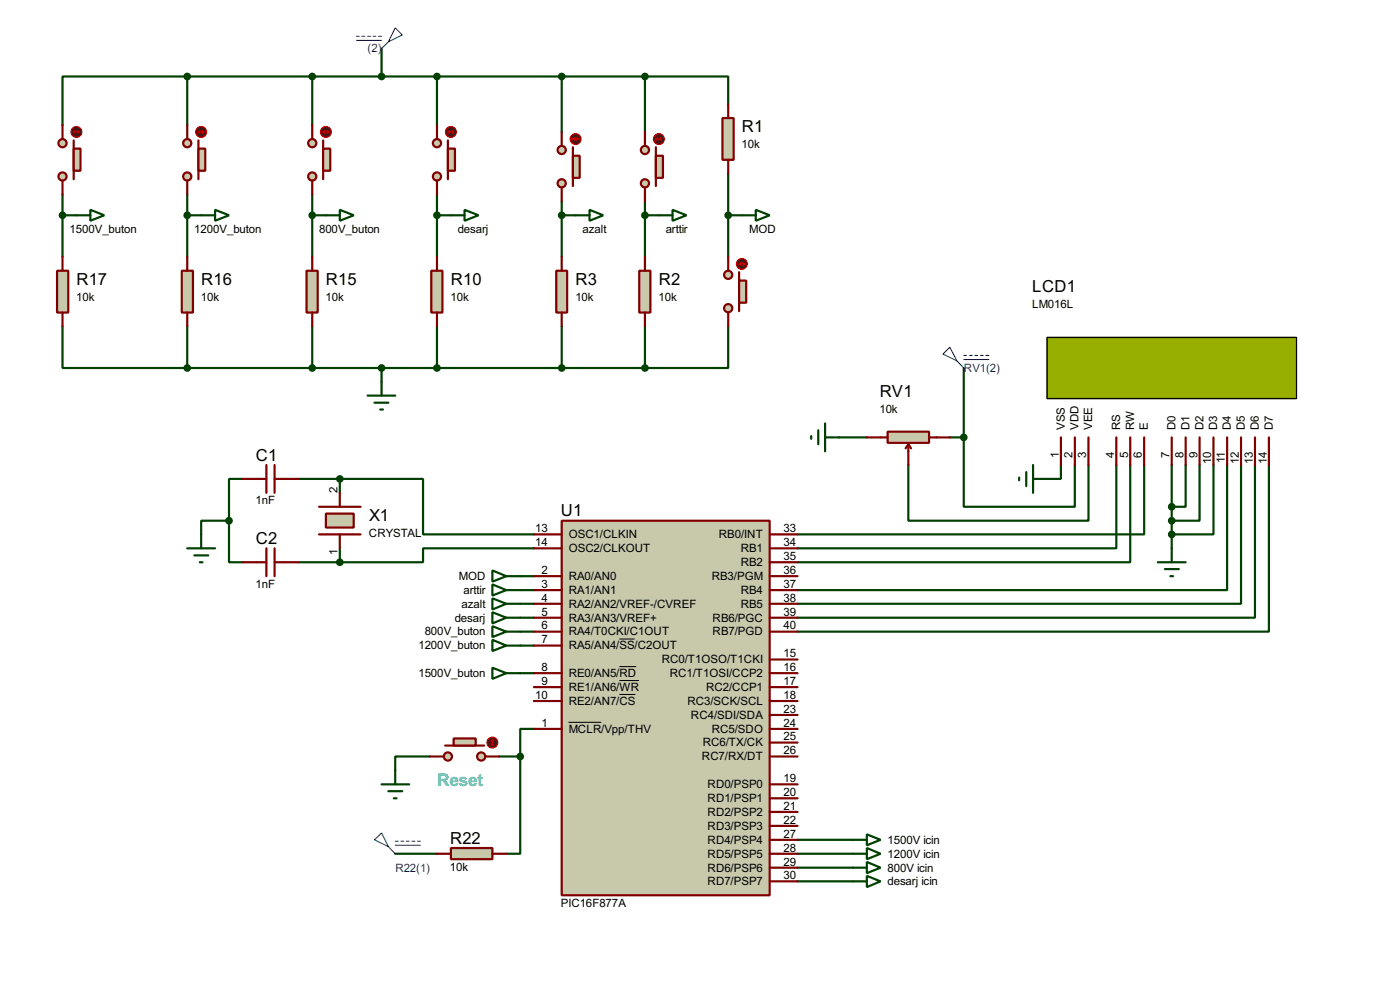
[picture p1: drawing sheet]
<svg xmlns="http://www.w3.org/2000/svg" width="256mm" height="180mm" viewBox="0 0 256 180" stroke-linecap="round" stroke-linejoin="round" font-family="sans-serif">
<g fill="none" stroke="#004000" stroke-width=".4">
<path d="M34.3 14h-22.8v8.9M34.3 14h83.9M34.3 14v8.9M57.2 14v8.9M69.9 8.9v5.1M80.1 14v8.9M102.9 14v10.2M118.2 14h15.2v5.1M118.2 14v10.2M11.5 39.4h2.5M11.5 35.6v11.4M34.3 39.4h2.6"/>
<path d="M34.3 35.6v11.4M57.2 39.4h2.5M57.2 35.6v11.4M80.1 35.6v11.4M80.1 39.4h2.5M102.9 36.9v10.1M102.9 39.4h2.6M118.2 36.9v10.1M118.2 39.4h2.5M133.4 39.4h2.5M133.4 31.8v15.2M11.5 59.7v7.7h22.8"/>
<path d="M34.3 59.7v7.7M57.2 59.7v7.7M80.1 59.7v7.7M102.9 59.7v7.7M118.2 59.7v7.7M133.4 59.7v7.7h-15.2M34.3 67.4h83.9M69.9 67.4v2.5M176.6 67.4v12.7M42 95.3v7.6h2.5M42 95.3h-5.1v2.5M44.5 87.7h-2.5v7.6"/>
<path d="M54.7 87.7h7.6M62.3 87.7h15.2v10.1h20.3M62.3 87.7v2.5M153.7 80.1h5.1M166.4 85.1v10.2h33v-10.2M174 80.1h2.6M176.6 80.1v12.7h20.3v-7.7M194.4 85.1v2.6h-2.6M204.5 85.1v15.3h-58.4M207.1 85.1v17.8h-61M209.6 85.1v12.7h-63.5M214.7 85.1v15.3"/>
<path d="M217.2 85.1v7.7h-2.5M219.8 85.1v10.2h-5.1M222.3 85.1v12.7h-7.6M224.8 85.1v22.9h-78.7M227.4 85.1v25.4h-81.3M229.9 85.1v28h-83.8M232.5 85.1v30.5h-86.4M54.7 102.9h7.6M62.3 100.4v2.5M95.3 113.1h2.5M95.3 115.6h2.5M95.3 118.2h2.5"/>
<path d="M95.3 105.5h2.5M95.3 108h2.5M95.3 110.5h2.5M97.8 100.4h-20.3v2.5h-15.2M78.8 138.5h-6.4v2.5M91.5 138.5h3.8M95.3 138.5v17.8h-2.5M95.3 123.2h2.5M97.8 133.4h-2.5v5.1M72.4 156.3h7.7M146.1 156.3h10.2M146.1 158.8h10.2"/>
<path d="M146.1 153.7h10.2M146.1 161.3h10.2"/>
</g>
<path d="M102.9 95.3h38.1v68.6h-38.1z" fill="#c8c8aa" stroke="#800000" stroke-width=".4"/>
<g fill="none" stroke="#800000" stroke-width=".4">
<path d="M97.8 97.8h5.1M141 97.8h5.1M97.8 105.5h5.1M97.8 108h5.1M97.8 110.5h5.1M97.8 115.6h5.1M97.8 118.2h5.1M97.8 100.4h5.1M97.8 113.1h5.1M141 105.5h5.1M141 108h5.1M141 110.5h5.1"/>
<path d="M141 115.6h5.1M141 100.4h5.1M141 113.1h5.1M141 102.9h5.1M97.8 123.2h5.1M97.8 125.8h5.1M97.8 128.3h5.1M97.8 133.4h5.1M141 123.2h5.1M141 125.8h5.1M141 128.3h5.1M141 138.5h5.1"/>
<path d="M141 135.9h5.1M141 133.4h5.1M141 130.9h5.1M141 120.7h5.1M141 143.6h5.1M141 146.1h5.1M141 158.8h5.1M141 156.3h5.1M141 153.7h5.1M141 151.2h5.1M141 148.6h5.1M141 161.3h5.1"/>
</g>
<path d="M113.5 117h2.8M104.2 132.2h6M113.5 122h3.1M113.5 124.6h3.6M113.5 127.1h2.9" fill="none" stroke="#000" stroke-width=".18"/>
<path d="M191.8 61.8h45.7v11.2h-45.7z" fill="#96af00" stroke="#000" stroke-width=".25"/>
<g fill="none" stroke="#800000" stroke-width=".4">
<path d="M194.4 80.1v5M196.9 80.1v5M199.4 80.1v5M204.5 80.1v5M207.1 80.1v5M209.6 80.1v5M214.7 80.1v5M217.2 80.1v5M219.8 80.1v5M222.3 80.1v5M224.8 80.1v5M227.4 80.1v5"/>
<path d="M229.9 80.1v5M232.5 80.1v5"/>
</g>
<path d="M212.1 102.9h5.1M213.4 104.2h2.6M214.4 105.5h.5M214.7 100.4v2.5" fill="none" stroke="#004000" stroke-width=".4"/>
<g fill="#004000" stroke="#004000" stroke-width=".4">
<circle cx="214.6" cy="92.8" r=".5"/>
<circle cx="214.6" cy="95.3" r=".5"/>
<circle cx="214.6" cy="97.8" r=".5"/>
</g>
<g fill="#c8c8aa" stroke="#800000" stroke-width=".4">
<circle cx="118.1" cy="27.5" r=".75"/>
<circle cx="118.1" cy="33.6" r=".75"/>
</g>
<path d="M120.2 27v7.1" fill="none" stroke="#800000" stroke-width=".4"/>
<path d="M120.2 28.5h1.3v4.1h-1.3z" fill="#c8c8aa" stroke="#800000" stroke-width=".4"/>
<path d="M118.2 24.2v2.5M118.2 34.3v2.6" fill="none" stroke="#800000" stroke-width=".4"/>
<circle cx="120.7" cy="25.5" r="1" fill="#400000" stroke="#f00" stroke-width=".2"/>
<path d="M120.2 25.5h1M120.2 25.5l.3 .2M120.5 25.2l-.3 .3M121 25.2l.2 .3M121.2 25.5l-.2 .2" fill="none" stroke="#f00" stroke-width=".2"/>
<g fill="#c8c8aa" stroke="#800000" stroke-width=".4">
<circle cx="102.9" cy="27.5" r=".75"/>
<circle cx="102.9" cy="33.6" r=".75"/>
</g>
<path d="M105 27v7.1" fill="none" stroke="#800000" stroke-width=".4"/>
<path d="M105 28.5h1.2v4.1h-1.2z" fill="#c8c8aa" stroke="#800000" stroke-width=".4"/>
<path d="M102.9 24.2v2.5M102.9 34.3v2.6" fill="none" stroke="#800000" stroke-width=".4"/>
<circle cx="105.4" cy="25.5" r="1" fill="#400000" stroke="#f00" stroke-width=".2"/>
<path d="M105 25.5h1M105 25.5l.2 .2M105.2 25.2l-.2 .3M105.7 25.2l.3 .3M106 25.5l-.3 .2" fill="none" stroke="#f00" stroke-width=".2"/>
<g fill="#c8c8aa" stroke="#800000" stroke-width=".4">
<circle cx="133.4" cy="50.3" r=".75"/>
<circle cx="133.4" cy="56.4" r=".75"/>
</g>
<path d="M135.4 49.8v7.2" fill="none" stroke="#800000" stroke-width=".4"/>
<path d="M135.4 51.4h1.3v4h-1.3z" fill="#c8c8aa" stroke="#800000" stroke-width=".4"/>
<path d="M133.4 47v2.6M133.4 57.2v2.5" fill="none" stroke="#800000" stroke-width=".4"/>
<circle cx="135.9" cy="48.3" r="1" fill="#400000" stroke="#f00" stroke-width=".2"/>
<path d="M135.4 48.3h1.1M135.4 48.3l.3 .3M135.7 48.1l-.3 .2M136.2 48.1l.3 .2M136.5 48.3l-.3 .3" fill="none" stroke="#f00" stroke-width=".2"/>
<path d="M132.4 21.6h2v7.7h-2z" fill="#c8c8aa" stroke="#800000" stroke-width=".4"/>
<path d="M133.4 19.1v2.5M133.4 29.3v2.5" fill="none" stroke="#800000" stroke-width=".4"/>
<path d="M117.1 49.6h2.1v7.6h-2.1z" fill="#c8c8aa" stroke="#800000" stroke-width=".4"/>
<path d="M118.2 47v2.6M118.2 57.2v2.5" fill="none" stroke="#800000" stroke-width=".4"/>
<path d="M101.9 49.6h2v7.6h-2z" fill="#c8c8aa" stroke="#800000" stroke-width=".4"/>
<path d="M102.9 47v2.6M102.9 57.2v2.5" fill="none" stroke="#800000" stroke-width=".4"/>
<path d="M65.3 6.7h.5M65.3 7.4h4.6M66.3 6.7h.6M67.4 6.7h.5M68.4 6.7h.5M69.4 6.7h.5M71.2 7.7l-1.3 1.2M72.4 5.1l1.3 1.3-2.5 1.3z" fill="none" stroke="#0000c0" stroke-width=".2"/>
<circle cx="118.1" cy="67.4" r=".5" fill="#004000" stroke="#004000" stroke-width=".4"/>
<path d="M156.3 156.3h2.5M156.3 158.8h2.5M158.8 155.2l2.5 1.1-2.5 1zM158.8 157.8l2.5 1-2.5 1zM156.3 161.3h2.5M158.8 160.3l2.5 1-2.5 1.1z" fill="none" stroke="#004000" stroke-width=".4"/>
<path d="M162.6 79h7.6v2.1h-7.6z" fill="#c8c8aa" stroke="#800000" stroke-width=".4"/>
<path d="M158.8 80.1h3.8M166.4 81.3l-.5 .8M166.4 81.3l.5 .8M166.4 81.3v3.8M170.2 80.1h3.8" fill="none" stroke="#800000" stroke-width=".4"/>
<path d="M148.6 79.8v.5M149.9 78.8v2.5M151.2 77.5v5.1M151.2 80.1h2.5M186.7 87.4v.5M188 86.4v2.6M189.3 87.7h2.5M189.3 85.1v5.1" fill="none" stroke="#004000" stroke-width=".4"/>
<path d="M79 49.6h2.1v7.6h-2.1z" fill="#c8c8aa" stroke="#800000" stroke-width=".4"/>
<path d="M80.1 47v2.6M80.1 57.2v2.5" fill="none" stroke="#800000" stroke-width=".4"/>
<g fill="#c8c8aa" stroke="#800000" stroke-width=".4">
<circle cx="80" cy="26.2" r=".75"/>
<circle cx="80" cy="32.3" r=".75"/>
</g>
<path d="M82.1 25.7v7.1" fill="none" stroke="#800000" stroke-width=".4"/>
<path d="M82.1 27.2h1.3v4.1h-1.3z" fill="#c8c8aa" stroke="#800000" stroke-width=".4"/>
<path d="M80.1 22.9v2.6M80.1 33.1v2.5" fill="none" stroke="#800000" stroke-width=".4"/>
<circle cx="82.6" cy="24.2" r="1" fill="#400000" stroke="#f00" stroke-width=".2"/>
<path d="M82.1 24.2h1M82.1 24.2l.3 .2M82.4 23.9l-.3 .3M82.9 23.9l.2 .3M83.1 24.2l-.2 .2" fill="none" stroke="#f00" stroke-width=".2"/>
<g fill="#004000" stroke="#004000" stroke-width=".4">
<circle cx="102.9" cy="14" r=".5"/>
<circle cx="102.9" cy="67.4" r=".5"/>
<circle cx="80" cy="39.4" r=".5"/>
<circle cx="118.1" cy="14" r=".5"/>
</g>
<path d="M82.6 39.4h2.5M85.1 38.4l2.6 1-2.6 1zM67.4 72.4h5M68.6 73.7h2.6M69.7 75h.5M69.9 69.9v2.5M90.2 112.1l2.6 1-2.6 1zM92.8 113.1h2.5M156.3 153.7h2.5M158.8 152.7l2.5 1-2.5 1z" fill="none" stroke="#004000" stroke-width=".4"/>
<path d="M56.2 49.6h2v7.6h-2z" fill="#c8c8aa" stroke="#800000" stroke-width=".4"/>
<path d="M57.2 47v2.6M57.2 57.2v2.5" fill="none" stroke="#800000" stroke-width=".4"/>
<g fill="#c8c8aa" stroke="#800000" stroke-width=".4">
<circle cx="57.2" cy="26.2" r=".75"/>
<circle cx="57.2" cy="32.3" r=".75"/>
</g>
<path d="M59.2 25.7v7.1" fill="none" stroke="#800000" stroke-width=".4"/>
<path d="M59.2 27.2h1.3v4.1h-1.3z" fill="#c8c8aa" stroke="#800000" stroke-width=".4"/>
<path d="M57.2 22.9v2.6M57.2 33.1v2.5" fill="none" stroke="#800000" stroke-width=".4"/>
<circle cx="59.7" cy="24.2" r="1" fill="#400000" stroke="#f00" stroke-width=".2"/>
<path d="M59.2 24.2h1.1M59.2 24.2l.3 .2M59.5 23.9l-.3 .3M60 23.9l.3 .3M60.3 24.2l-.3 .2" fill="none" stroke="#f00" stroke-width=".2"/>
<path d="M59.7 39.4h2.6M62.3 38.4l2.5 1-2.5 1z" fill="none" stroke="#004000" stroke-width=".4"/>
<g fill="#004000" stroke="#004000" stroke-width=".4">
<circle cx="57.2" cy="39.4" r=".5"/>
<circle cx="80" cy="14" r=".5"/>
<circle cx="80" cy="67.4" r=".5"/>
</g>
<path d="M33.3 49.6h2.1v7.6h-2.1z" fill="#c8c8aa" stroke="#800000" stroke-width=".4"/>
<path d="M34.3 47v2.6M34.3 57.2v2.5" fill="none" stroke="#800000" stroke-width=".4"/>
<g fill="#c8c8aa" stroke="#800000" stroke-width=".4">
<circle cx="34.3" cy="26.2" r=".75"/>
<circle cx="34.3" cy="32.3" r=".75"/>
</g>
<path d="M36.4 25.7v7.1" fill="none" stroke="#800000" stroke-width=".4"/>
<path d="M36.4 27.2h1.2v4.1h-1.2z" fill="#c8c8aa" stroke="#800000" stroke-width=".4"/>
<path d="M34.3 22.9v2.6M34.3 33.1v2.5" fill="none" stroke="#800000" stroke-width=".4"/>
<circle cx="36.8" cy="24.2" r="1" fill="#400000" stroke="#f00" stroke-width=".2"/>
<path d="M36.4 24.2h1M36.4 24.2l.2 .2M36.6 23.9l-.2 .3M37.1 23.9l.3 .3M37.4 24.2l-.3 .2" fill="none" stroke="#f00" stroke-width=".2"/>
<path d="M36.9 39.4h2.5M39.4 38.4l2.6 1-2.6 1z" fill="none" stroke="#004000" stroke-width=".4"/>
<circle cx="34.3" cy="39.4" r=".5" fill="#004000" stroke="#004000" stroke-width=".4"/>
<path d="M10.5 49.6h2v7.6h-2z" fill="#c8c8aa" stroke="#800000" stroke-width=".4"/>
<path d="M11.5 47v2.6M11.5 57.2v2.5" fill="none" stroke="#800000" stroke-width=".4"/>
<g fill="#c8c8aa" stroke="#800000" stroke-width=".4">
<circle cx="11.4" cy="26.2" r=".75"/>
<circle cx="11.4" cy="32.3" r=".75"/>
</g>
<path d="M13.5 25.7v7.1" fill="none" stroke="#800000" stroke-width=".4"/>
<path d="M13.5 27.2h1.3v4.1h-1.3z" fill="#c8c8aa" stroke="#800000" stroke-width=".4"/>
<path d="M11.5 22.9v2.6M11.5 33.1v2.5" fill="none" stroke="#800000" stroke-width=".4"/>
<circle cx="14" cy="24.2" r="1" fill="#400000" stroke="#f00" stroke-width=".2"/>
<path d="M13.5 24.2h1M13.5 24.2l.3 .2M13.8 23.9l-.3 .3M14.3 23.9l.2 .3M14.5 24.2l-.2 .2" fill="none" stroke="#f00" stroke-width=".2"/>
<path d="M14 39.4h2.6M16.6 38.4l2.5 1-2.5 1zM90.2 114.6l2.6 1-2.6 1zM90.2 117.1l2.6 1.1-2.6 1zM92.8 115.6h2.5M92.8 118.2h2.5M90.2 122.2l2.6 1-2.6 1.1zM92.8 123.2h2.5" fill="none" stroke="#004000" stroke-width=".4"/>
<g fill="#004000" stroke="#004000" stroke-width=".4">
<circle cx="11.4" cy="39.4" r=".5"/>
<circle cx="34.3" cy="14" r=".5"/>
<circle cx="34.3" cy="67.4" r=".5"/>
<circle cx="57.2" cy="14" r=".5"/>
<circle cx="57.2" cy="67.4" r=".5"/>
<circle cx="176.5" cy="80.1" r=".5"/>
</g>
<path d="M172.8 64.8l1.2-1.2 1.3 2.5zM175.3 66.1l1.3 1.3M176.6 65.1h.5M176.6 65.8h4.6M177.6 65.1h.5M178.6 65.1h.5M179.6 65.1h.5M180.6 65.1h.6" fill="none" stroke="#0000c0" stroke-width=".2"/>
<path d="M82.6 155.2h7.6v2.1h-7.6z" fill="#c8c8aa" stroke="#800000" stroke-width=".4"/>
<path d="M80.1 156.3h2.5M90.2 156.3h2.6" fill="none" stroke="#800000" stroke-width=".4"/>
<g fill="#c8c8aa" stroke="#800000" stroke-width=".4">
<circle cx="88.1" cy="138.5" r=".75"/>
<circle cx="82" cy="138.5" r=".75"/>
</g>
<path d="M81.6 136.5h7.1" fill="none" stroke="#800000" stroke-width=".4"/>
<path d="M83.1 135.2h4.1v1.3h-4.1z" fill="#c8c8aa" stroke="#800000" stroke-width=".4"/>
<path d="M78.8 138.5h2.5M89 138.5h2.5" fill="none" stroke="#800000" stroke-width=".4"/>
<circle cx="90.2" cy="135.9" r="1" fill="#400000" stroke="#f00" stroke-width=".2"/>
<path d="M90 136.2l.2 .3M90.2 135.4v1.1M90.2 135.4l-.2 .3M90.2 135.4l.3 .3M90.5 136.2l-.3 .3" fill="none" stroke="#f00" stroke-width=".2"/>
<path d="M68.6 153.7l1.3-1.2 1.3 2.5zM71.2 155l1.2 1.3M72.4 154h.6M72.4 154.7h4.6M73.5 154h.5M74.5 154h.5M75.5 154h.5M76.5 154h.5" fill="none" stroke="#0000c0" stroke-width=".2"/>
<g fill="none" stroke="#004000" stroke-width=".4">
<path d="M105.5 39.4h2.5M108 38.4l2.5 1-2.5 1zM120.7 39.4h2.5M123.2 38.4l2.6 1-2.6 1zM135.9 39.4h2.6M138.5 38.4l2.5 1-2.5 1zM90.2 104.4l2.6 1.1-2.6 1zM90.2 107l2.6 1-2.6 1zM90.2 109.5l2.6 1-2.6 1.1zM92.8 105.5h2.5M92.8 108h2.5M92.8 110.5h2.5"/>
<path d="M69.9 143.6h5.1M71.2 144.8h2.5M72.2 146.1h.5M72.4 141v2.6"/>
</g>
<g fill="#004000" stroke="#004000" stroke-width=".4">
<circle cx="95.3" cy="138.5" r=".5"/>
<circle cx="133.4" cy="39.4" r=".5"/>
<circle cx="118.1" cy="39.4" r=".5"/>
<circle cx="102.9" cy="39.4" r=".5"/>
</g>
<path d="M58.5 97.8h7.6M58.5 92.8h7.6" fill="none" stroke="#800000" stroke-width=".4"/>
<path d="M59.7 94h5.1v2.6h-5.1z" fill="#c8c8aa" stroke="#800000" stroke-width=".4"/>
<path d="M44.5 87.7h4.3M48.8 85.1v5.1M50.3 85.1v5.1M50.3 87.7h4.4M62.3 90.2v2.6M62.3 97.8v2.6M44.5 102.9h4.3M48.8 100.4v5.1M50.3 100.4v5.1M50.3 102.9h4.4" fill="none" stroke="#800000" stroke-width=".4"/>
<g fill="#004000" stroke="#004000" stroke-width=".4">
<circle cx="62.2" cy="87.7" r=".5"/>
<circle cx="62.2" cy="102.9" r=".5"/>
<circle cx="41.9" cy="95.3" r=".5"/>
<circle cx="69.9" cy="14" r=".5"/>
<circle cx="69.9" cy="67.4" r=".5"/>
</g>
<path d="M36.9 97.8v2.6M34.3 100.4h5.1M35.6 101.7h2.6M36.6 102.9h.5" fill="none" stroke="#004000" stroke-width=".4"/>
<text font-size="3.6" fill="#00c0c0" x="80.1" y="143.9">Reset</text>
<g font-size="3.4">
<text x="135.9" y="24.2">R1</text>
<text x="14" y="52.1">R17</text>
<text x="36.9" y="52.1">R16</text>
<text x="59.7" y="52.1">R15</text>
<text x="82.6" y="52.1">R10</text>
<text x="105.5" y="52.1">R3</text>
<text x="120.7" y="52.1">R2</text>
<text x="189.1" y="53.4">LCD1</text>
<text x="161.2" y="72.7">RV1</text>
<text x="46.9" y="84.3">C1</text>
<text x="67.6" y="95.3">X1</text>
<text x="102.8" y="94.5">U1</text>
<text x="46.9" y="99.6">C2</text>
<text x="82.5" y="154.4">R22</text>
</g>
<g font-size="2.4" fill="#0000c0">
<text x="67.4" y="9.6">(2)</text>
<text x="176.6" y="68.1">RV1(2)</text>
<text x="72.4" y="159.5">R22(1)</text>
</g>
<g font-size="2.4">
<text x="135.9" y="27.2">10k</text>
<text x="12.8" y="42.7">1500V_buton</text>
<text x="35.6" y="42.7">1200V_buton</text>
<text x="58.5" y="42.7">800V_buton</text>
<text x="83.9" y="42.7">desarj</text>
<text x="106.7" y="42.7">azalt</text>
<text x="122" y="42.7">arttir</text>
<text x="137.2" y="42.7">MOD</text>
<text x="14" y="55">10k</text>
<text x="36.8" y="55">10k</text>
<text x="59.7" y="55">10k</text>
<text x="82.6" y="55">10k</text>
<text x="105.4" y="55">10k</text>
<text x="120.7" y="55">10k</text>
<text x="189.1" y="56.4">LM016L</text>
<text x="161.1" y="75.7">10k</text>
<text x="194" y="83.8" transform="rotate(-90 194 83.8)">1</text>
<text x="195.1" y="78.7" transform="rotate(-90 195.1 78.7)">VSS</text>
<text x="196.5" y="83.8" transform="rotate(-90 196.5 83.8)">2</text>
<text x="197.6" y="78.7" transform="rotate(-90 197.6 78.7)">VDD</text>
<text x="199" y="83.7" transform="rotate(-90 199 83.7)">3</text>
<text x="200.1" y="78.7" transform="rotate(-90 200.1 78.7)">VEE</text>
<text x="204.1" y="83.8" transform="rotate(-90 204.1 83.8)">4</text>
<text x="205.2" y="78.7" transform="rotate(-90 205.2 78.7)">RS</text>
<text x="206.7" y="83.8" transform="rotate(-90 206.7 83.8)">5</text>
<text x="207.8" y="78.7" transform="rotate(-90 207.8 78.7)">RW</text>
<text x="209.2" y="83.8" transform="rotate(-90 209.2 83.8)">6</text>
<text x="210.3" y="78.7" transform="rotate(-90 210.3 78.7)">E</text>
<text x="214.3" y="83.7" transform="rotate(-90 214.3 83.7)">7</text>
<text x="215.4" y="78.7" transform="rotate(-90 215.4 78.7)">D0</text>
<text x="216.8" y="83.8" transform="rotate(-90 216.8 83.8)">8</text>
<text x="217.9" y="78.7" transform="rotate(-90 217.9 78.7)">D1</text>
<text x="219.4" y="83.8" transform="rotate(-90 219.4 83.8)">9</text>
<text x="220.5" y="78.7" transform="rotate(-90 220.5 78.7)">D2</text>
<text x="223" y="78.7" transform="rotate(-90 223 78.7)">D3</text>
<text x="225.5" y="78.7" transform="rotate(-90 225.5 78.7)">D4</text>
<text x="228.1" y="78.7" transform="rotate(-90 228.1 78.7)">D5</text>
<text x="230.6" y="78.7" transform="rotate(-90 230.6 78.7)">D6</text>
<text x="233.2" y="78.7" transform="rotate(-90 233.2 78.7)">D7</text>
<text x="221.9" y="84.9" transform="rotate(-90 221.9 84.9)">10</text>
<text x="224.4" y="84.7" transform="rotate(-90 224.4 84.7)">11</text>
<text x="227" y="84.9" transform="rotate(-90 227 84.9)">12</text>
<text x="229.5" y="84.9" transform="rotate(-90 229.5 84.9)">13</text>
<text x="232.1" y="84.9" transform="rotate(-90 232.1 84.9)">14</text>
<text x="46.8" y="92.3">1nF</text>
<text x="61.9" y="90.2" transform="rotate(-90 61.9 90.2)">2</text>
<text x="61.9" y="101.5" transform="rotate(-90 61.9 101.5)">1</text>
<text x="67.6" y="98.2">CRYSTAL</text>
<text x="98.1" y="97.4">13</text>
<text x="98.1" y="100">14</text>
<text x="104.2" y="98.5">OSC1/CLKIN</text>
<text x="104.2" y="101.1">OSC2/CLKOUT</text>
<text x="131.7" y="98.5">RB0/INT</text>
<text x="135.7" y="101.1">RB1</text>
<text x="143.6" y="100">34</text>
<text x="143.6" y="97.4">33</text>
<text x="46.8" y="107.6">1nF</text>
<text x="84.1" y="106.2">MOD</text>
<text x="99.2" y="105.1">2</text>
<text x="99.2" y="107.6">3</text>
<text x="104.2" y="106.2">RA0/AN0</text>
<text x="130.4" y="106.2">RB3/PGM</text>
<text x="135.7" y="103.6">RB2</text>
<text x="143.6" y="107.6">37</text>
<text x="143.6" y="105.1">36</text>
<text x="143.6" y="102.5">35</text>
<text x="83.3" y="113.8">desarj</text>
<text x="84.6" y="111.2">azalt</text>
<text x="84.9" y="108.7">arttir</text>
<text x="99.2" y="110.1">4</text>
<text x="99.2" y="112.7">5</text>
<text x="104.2" y="108.7">RA1/AN1</text>
<text x="104.2" y="111.2">RA2/AN2/VREF-/CVREF</text>
<text x="104.2" y="113.8">RA3/AN3/VREF+</text>
<text x="130.5" y="113.8">RB6/PGC</text>
<text x="135.7" y="111.2">RB5</text>
<text x="135.7" y="108.7">RB4</text>
<text x="143.6" y="112.7">39</text>
<text x="143.6" y="110.1">38</text>
<text x="76.7" y="118.9">1200V_buton</text>
<text x="77.8" y="116.3">800V_buton</text>
<text x="99.2" y="115.2">6</text>
<text x="99.2" y="117.8">7</text>
<text x="104.2" y="116.3">RA4/T0CKI/C1OUT</text>
<text x="104.2" y="118.9">RA5/AN4/SS/C2OUT</text>
<text x="130.5" y="116.3">RB7/PGD</text>
<text x="143.6" y="115.2">40</text>
<text x="76.7" y="123.9">1500V_buton</text>
<text x="99.2" y="122.8">8</text>
<text x="99.2" y="125.4">9</text>
<text x="104.2" y="123.9">RE0/AN5/RD</text>
<text x="121.2" y="121.4">RC0/T1OSO/T1CKI</text>
<text x="122.7" y="123.9">RC1/T1OSI/CCP2</text>
<text x="143.6" y="122.8">16</text>
<text x="143.6" y="125.4">17</text>
<text x="143.6" y="120.3">15</text>
<text x="98.1" y="127.9">10</text>
<text x="104.2" y="126.5">RE1/AN6/WR</text>
<text x="104.2" y="129">RE2/AN7/CS</text>
<text x="125.9" y="129">RC3/SCK/SCL</text>
<text x="126.6" y="131.6">RC4/SDI/SDA</text>
<text x="129.3" y="126.5">RC2/CCP1</text>
<text x="143.6" y="127.9">18</text>
<text x="143.6" y="130.5">23</text>
<text x="99.2" y="133">1</text>
<text x="104.2" y="134.1">MCLR/Vpp/THV</text>
<text x="128.7" y="136.6">RC6/TX/CK</text>
<text x="130.4" y="134.1">RC5/SDO</text>
<text x="143.6" y="135.5">25</text>
<text x="143.6" y="133">24</text>
<text x="128.6" y="139.2">RC7/RX/DT</text>
<text x="143.6" y="143.2">19</text>
<text x="143.6" y="138.1">26</text>
<text x="129.6" y="144.3">RD0/PSP0</text>
<text x="129.6" y="146.8">RD1/PSP1</text>
<text x="129.6" y="149.3">RD2/PSP2</text>
<text x="143.6" y="145.7">20</text>
<text x="143.6" y="148.2">21</text>
<text x="129.6" y="154.4">RD4/PSP4</text>
<text x="129.6" y="151.9">RD3/PSP3</text>
<text x="143.6" y="155.9">28</text>
<text x="143.6" y="153.3">27</text>
<text x="143.6" y="150.8">22</text>
<text x="162.6" y="154.4">1500V icin</text>
<text x="82.4" y="159.4">10k</text>
<text x="129.6" y="159.5">RD6/PSP6</text>
<text x="129.6" y="157">RD5/PSP5</text>
<text x="143.6" y="160.9">30</text>
<text x="143.6" y="158.4">29</text>
<text x="162.6" y="157">1200V icin</text>
<text x="162.6" y="159.5">800V icin</text>
<text x="102.7" y="166">PIC16F877A</text>
<text x="129.6" y="162">RD7/PSP7</text>
<text x="162.6" y="162">desarj icin</text>
</g>
</svg>
